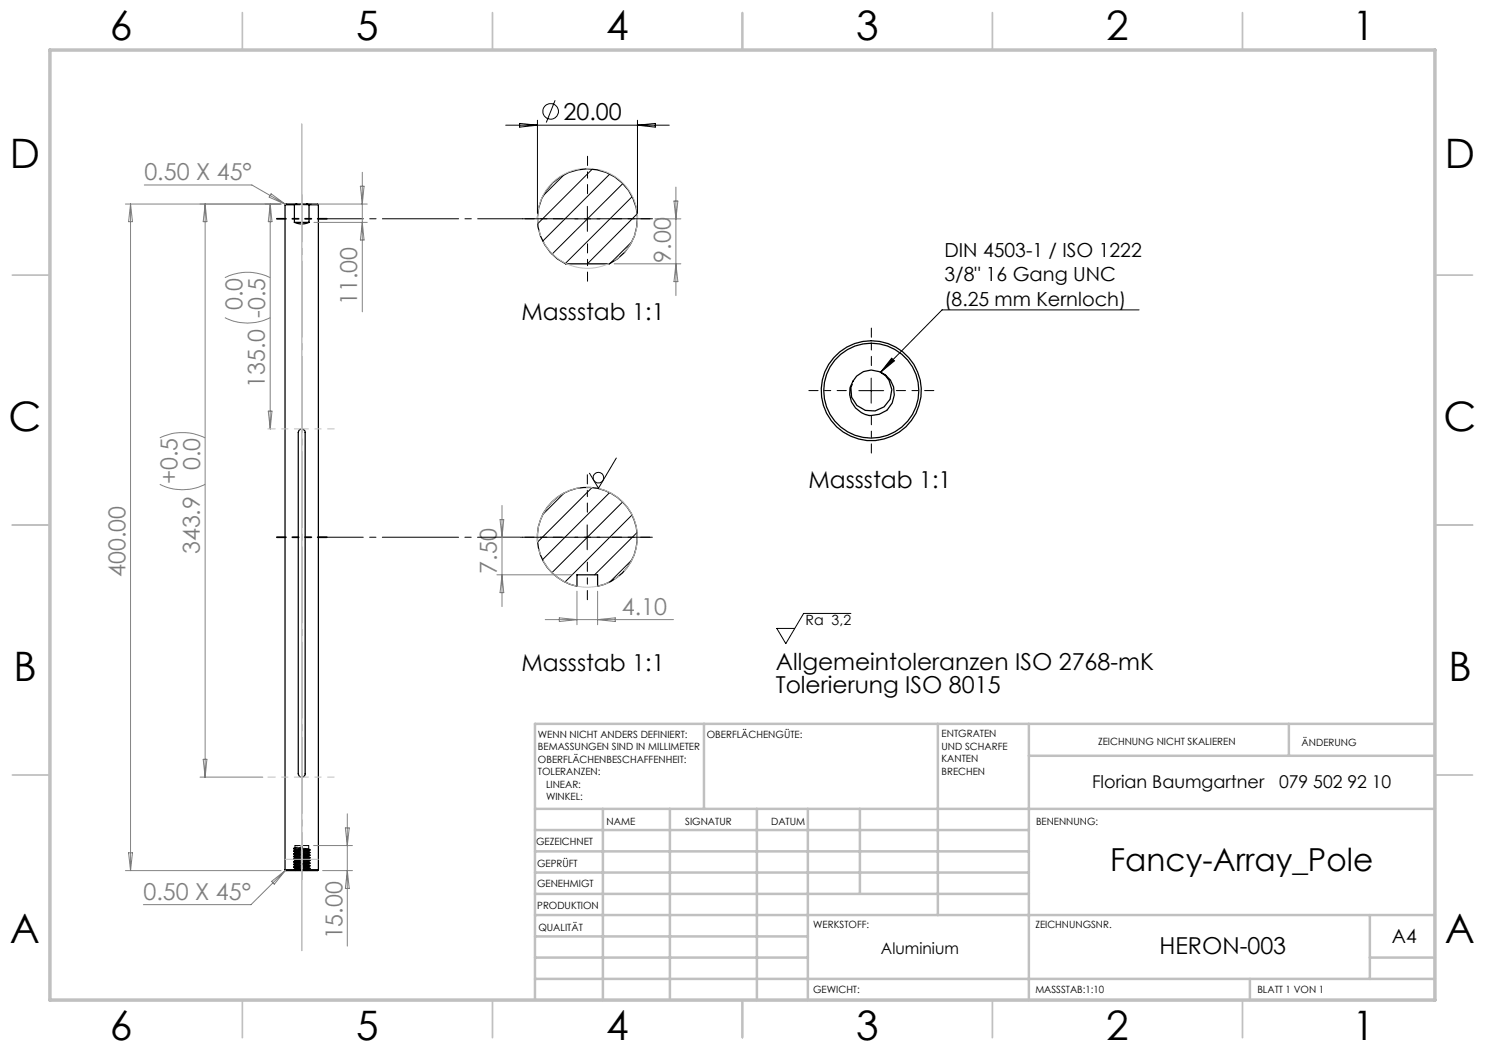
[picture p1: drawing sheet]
<svg xmlns="http://www.w3.org/2000/svg" width="297mm" height="210mm" viewBox="0 0 297 210" stroke-linecap="round" stroke-linejoin="round" font-family="sans-serif">
<g fill="none" stroke="#000" stroke-width=".25">
<path d="M110.5 36.6a10 10 0 0 1 15.2 1.4 10 10 0 0 1-3.9 14.8h-8.7a10 10 0 0 1-2.6-16.2zM57 40.9h1.9M57 40.9v133M58.9 44.5l1.5 .3 1.4-.3M58.9 40.9v3.6M58.9 44.5h2.9M59.3 40.8h-2.1l-.2 .1M59.3 40.8l-.4 .1M59.3 40.8h2M61.3 40.8h2.2l.2 .1M61.3 40.8l.5 .1M61.8 40.9h1.9"/>
<path d="M61.8 40.9v3.6M63.7 40.9v133M171.3 75.2a4.5 4.5 0 0 1 7.5 2.8 4.5 4.5 0 0 1-6.5 4.5 4.6 4.6 0 0 1-1-7.3zM176.1 74.5a4.1 4.1 0 0 1 2 5.1 4.1 4.1 0 0 1-4.9 2.5 4.1 4.1 0 0 1-3-4.6l.2-.6M59.9 86a.69 .69 0 0 1 .7-.1 .69 .69 0 0 1 .4 .6v68.3a.69 .69 0 0 1-.7 .6 .69 .69 0 0 1-.6-.6v-68.3zM110.4 100.4a10 10 0 0 1 15.9 2.3 10 10 0 0 1-6.8 14.6v-2.3h-4.1v2.3a10 10 0 0 1-5-16.9zM57 173.9h6.7M57 173.9l.2 .2h6.3l.2-.2"/>
<circle cx="174.3" cy="78.1" r="9.5"/>
<circle cx="174.3" cy="78.1" r="10"/>
</g>
<path d="M58.9 40.9h2.9" fill="none" stroke="#000" stroke-width=".2" stroke-dasharray="1.3 .6" stroke-dashoffset=".1"/>
<path d="M59 169.5l1.5-.1M60.2 174.1l-1.5-.1" fill="none" stroke="#000" stroke-width=".2" stroke-dasharray="1.3 .6" stroke-dashoffset=".8"/>
<g fill="none" stroke="#000" stroke-width=".2" stroke-dasharray="1.3 .6" stroke-dashoffset="-.1">
<path d="M58.7 172.4l3.3-.3M58.7 170.3l3.3-.3M58.7 170.7l3.3-.2M58.7 171.9l3.3-.3M58.7 172.9l3.3-.2M58.7 173.4l3.3-.3M58.7 174l3.3-.3M58.7 170.8l3.3-.2M58.7 170.2l3.3-.3M58.7 171.3l3.3-.2M58.7 173.5l3.3-.3M58.7 171.3l3.3-.3"/>
<path d="M58.7 172.9l3.3-.3M58.7 171.8l3.3-.3M58.7 173.9l3.3-.2M58.7 172.3l3.3-.2M62 169.9l-3.3-.2M62 172l-3.3-.2M62 171.6l-3.3-.3M62 171.5l-3.3-.2M62 173.7l-3.3-.2M62 173.6l-3.3-.2M62 171l-3.3-.2M62 171.1l-3.3-.3"/>
<path d="M62 173.1l-3.3-.2M62 173.2l-3.3-.3M62 170.5l-3.3-.2M62 170l-3.2-.2M62 172.7l-3.3-.3"/>
</g>
<g fill="none" stroke="#000" stroke-width=".2" stroke-dasharray="1.3 .6">
<path d="M58.7 173.4v.1M58.7 172.9h.1M58.7 172.3v.1M58.7 171.8v.1M58.7 171.3h.1M58.7 170.7v.1M58.7 170.2v.1M58.7 169.7v.1M58.7 171.3l.3 .2M58.7 172.4l.3 .2M58.7 170.3l.3 .2M58.7 170.2h.1"/>
<path d="M58.7 174l.2 .1M58.7 173.5l.3 .1M58.7 172.9l.3 .2M58.7 169.8l.3 .1M58.7 171.9l.3 .1M58.7 170.8l.3 .2M58.7 171.9h.1M59 173.6v.2M59 173.1v.1M59 172.6v.1M59 172v.2M59 171.5v.1"/>
<path d="M59 171v.1M59 170.4v.2M59 169.9v.1M59 169.1v.4M59 170.6l-.3 .1M59 171.1l-.3 .2M59 170l-.3 .2M59 169.5l-.3 .2M59 171.6l-.3 .2M59 172.2l-.3 .1M59 172.7l-.3 .2M59 173.2l-.3 .2"/>
<path d="M59 173.7l-.3 .2M60.5 169.4v.1M60.5 169.8v-.4M60.5 169.5v.1M60.5 169.6v.2M61.7 173.9l.3-.2M61.7 172.8l.3-.1M61.7 170.2l.3-.2M61.7 171.2l.3-.1M61.7 171.8l.3-.2M61.7 172.3l.3-.2M61.7 173.4l.3-.2"/>
<path d="M61.7 170.7l.3-.1M61.7 170.3v-.1M61.7 170.8v-.1M61.7 171.4v-.2M61.7 171.9v-.1M61.7 172.4v-.1M61.7 173v-.2M61.7 173.5v-.1M61.7 174v-.1M61.9 174.1l-.2-.1M62 170.5l-3.3-.3M62 172.6l-3.2-.2"/>
<path d="M62 172.1l-3.2-.2M62 169.9l-.3-.1M62 170.5l-.3-.2M62 171l-.3-.2M62 171.5l-.3-.1M62 172.1l-.3-.2M62 172.6l-.3-.2M62 173.1l-.3-.1M62 173.6l-.3-.1M62 170v-.1M62 170.5h.1M62 171.1v-.1"/>
<path d="M62 171.6v-.1M62 172.1h.1M62 172.7v-.1M62 173.2v-.1M62 173.7h.1"/>
</g>
<path d="M58.7 169.7l1.8-.2M58.7 169.8l1.8-.2" fill="none" stroke="#000" stroke-width=".2" stroke-dasharray="1.3 .6" stroke-dashoffset=".9"/>
<g fill="none" stroke="#000" stroke-width=".2" stroke-dasharray="1.3 .6" stroke-dashoffset=".2">
<path d="M59 171.5l2.7-.3M59 170.4l2.7-.2M59 172l2.7-.2M59 172.6l2.7-.3M59 173.6l2.7-.2M59 171l2.7-.3M59 170l2.7-.2M59 171.1l2.7-.3M59 170.6l2.7-.3M59 173.8l2.7-.3M59 173.2l2.7-.2M59 172.7l2.7-.3"/>
<path d="M59 172.2l2.7-.3M59 171.6l2.7-.2M61.4 174.1l-2.7-.2M61.7 172.3l-2.7-.3M61.7 171.2l-2.7-.2M61.7 171.8l-2.7-.3M61.7 173.9l-2.7-.3M61.7 173.4l-2.7-.3M61.7 170.7l-2.7-.2M61.7 169.1h-2.7"/>
</g>
<path d="M59.1 174.1l2.6-.2M61.6 174l-2.5-.2M61.6 173.5l-2.5-.2M61.6 172.9l-2.5-.2M61.6 172.4l-2.5-.2M61.6 171.9l-2.5-.2M61.6 171.3l-2.5-.2M61.6 170.8l-2.5-.2M61.6 170.3l-2.5-.2M61.6 169.7l-2.5-.2M61.7 169.8v-.7" fill="none" stroke="#000" stroke-width=".2" stroke-dasharray="1.3 .6" stroke-dashoffset=".3"/>
<path d="M59 173.1l2.7-.3-2.7-.2" fill="none" stroke="#000" stroke-width=".2" stroke-dasharray="1.3 .6" stroke-dashoffset=".7"/>
<path d="M61 174.1l.7-.1M61.7 170.2l-2.7-.3 1.5-.1" fill="none" stroke="#000" stroke-width=".2" stroke-dasharray="1.3 .6" stroke-dashoffset=".4"/>
<g fill="none" stroke="#000" stroke-width=".2">
<path d="M101.1 25h32.7M103.9 24.7l3.6 .3-3.6 .4zM107.5 24.1v18.6M111 20.1l-1.7 4.4M112.9 34.9l-4.3 4.3M118.5 33.8l-11 11M122 34.8l-13.5 13.4M124.6 36.7l-14.2 14.1M126.4 39.3l-13.4 13.4M127.5 24.1v18.6M127.5 25l3.6-.3v.7zM115 43.8h5"/>
<path d="M117.5 41.3v5M126.4 48.4l-4.3 4.3M127.4 42.8l-9.9 10M171.8 78.1h4.9M174.2 75.6v5M178.3 71.6l.6 .6-2.8 2.3zM227.8 62h-39.4l-12.3 12.5M112.9 98.6l-4.4 4.3M118.4 97.5l-10.9 10.9M121.9 98.5l-13.4 13.4M123.3 91.6l-3.6 6-1.8-3M115 107.4h4.9"/>
<path d="M117.4 105v5M124.5 100.4l-14.1 14.1M126.3 112l-4.3 4.3M126.4 103l-13.4 13.4M127.4 106.5l-8.5 8.5M170.2 122.7h-9.5l-3.5 6-1.8-3h3.5"/>
<circle cx="110.1" cy="22.3" r="1.55"/>
<circle cx="119.7" cy="95.5" r="1.06"/>
</g>
<g fill="none" stroke="#808080" stroke-width=".2">
<path d="M28.9 37h21.5l6.7 3.9M54.2 38.8l2.9 2.1-3.3-1.5zM72.1 37.2h.7l-.3 3.6zM72.5 34.5v27.9M135.2 37.4v21.7M25.1 40.8h31.1M26.1 40.8l.4 3.5h-.8zM26.1 40.8v133.3M41 40.8v114.6M41 40.8l.4 3.5h-.8zM45 55.5a10.2 10.2 0 0 1 9 0M54 40.8l.4 3.5h-.7z"/>
<path d="M54 40.8v45M62.4 40.8h11M62.8 44.5h10.6M72.5 44.5l.3 3.5h-.7zM122.8 52.8h13.4M131 43.8h5.2M134.8 40.2h.8l-.4 3.6zM135.2 52.8l.4 3.5h-.8zM45 63.5a9.9 9.9 0 0 0 9 0M32 96.9a9.9 9.9 0 0 0 9 0M32 87.6a10.2 10.2 0 0 1 9 0M53.7 82.2h.7l-.4 3.6z"/>
<path d="M99.4 115h15M99.4 107.4h4.6M100 103.9h.8l-.4 3.5zM100.4 101.1v20.2M100.4 115l.4 3.5h-.8zM115.4 118.2v6.7M119.5 118.2v6.7M109 123.9h25.7M111.9 123.6l3.5 .3-3.5 .4zM119.5 123.9l3.5-.3v.7zM40 155.4h12.6M40.6 151.9h.8l-.4 3.5z"/>
<path d="M25.1 174.1h31.1M25.7 170.6h.8l-.4 3.5zM54.3 176.3l2.8-2.2-2.2 2.7zM57.1 174.1l-6.9 6.8h-21.5M62.7 169.1h7.8M64.5 174.1h6M69.1 165.6h.8l-.4 3.5zM69.5 162.8v26.4M69.5 174.1l.4 3.6h-.8z"/>
</g>
<path d="M127.1 40.7a10 10 0 0 0-16.7-4.1 10 10 0 0 0 4.3 16.7 10 10 0 0 0 12.6-11.7l-.2-.9M127 104.5a10 10 0 0 0-16.6-4.1 10 10 0 0 0 4.2 16.6 10 10 0 0 0 12.7-11.6l-.3-.9" fill="none" stroke="#c0c0c0" stroke-width=".2" stroke-dasharray="15.2 1.3 1.3 1.3" stroke-dashoffset="4.8" stroke-linecap="butt"/>
<path d="M117.5 38.8v-7.5M112.5 43.8h-7.5M117.5 48.8v7.5M122.5 43.8h7.5M169.3 78.1h-7.5M174.3 73.1v-7.5M179.3 78.1h7.5M174.3 83.1v7.5M112.5 107.4h-7.5M117.5 102.4v-7.5M117.5 112.4v7.5M122.5 107.4h7.5" fill="none" stroke="#000" stroke-width=".2" stroke-dasharray="15.2 1.3 1.3 1.3" stroke-dashoffset="13.4"/>
<path d="M104.5 43.8h26M104.5 107.4h26" fill="none" stroke="#000" stroke-width=".2" stroke-dasharray="15.2 1.3 1.3 1.3" stroke-dashoffset="4.1"/>
<path d="M63.7 43.8h40.8M63.7 107.4h40.8" fill="none" stroke="#000" stroke-width=".2" stroke-dasharray="15.2 1.3 1.3 1.3" stroke-dashoffset="6.3"/>
<path d="M60.4 175.9v-137" fill="none" stroke="#000" stroke-width=".2" stroke-dasharray="15.2 1.3 1.3 1.3" stroke-dashoffset="5.8"/>
<path d="M55.4 43.8h10M55.4 107.4h10" fill="none" stroke="#000" stroke-width=".35" stroke-dasharray="6.3 1.3 1.3 1.3 1.3 1.3" stroke-dashoffset="4.5"/>
<path d="M60.4 85.8h-6.8M60.4 155.4h-6.8" fill="none" stroke="#c0c0c0" stroke-width=".2" stroke-dasharray="15.2 1.3 1.3 1.3" stroke-dashoffset="13.7"/>
<path d="M60.4 85.8h6.4M60.4 155.4h6.4" fill="none" stroke="#c0c0c0" stroke-width=".2" stroke-dasharray="15.2 1.3 1.3 1.3" stroke-dashoffset="13.9"/>
<path d="M60.4 24.8v165.3M57 171.9h6.7" fill="none" stroke="#c0c0c0" stroke-width=".2"/>
<g fill="none" stroke="#c0c0c0" stroke-width=".35">
<path d="M48.5 2.5v7.5M98.5 2.5v7.5M148.5 2.5v7.5M198.5 2.5v7.5M248.5 2.5v7.5M2.5 55h7.5M287 55h7.5M2.5 105h7.5M287 105h7.5M2.5 155h7.5M287 155h7.5M48.5 200v7.5"/>
<path d="M98.5 200v7.5M148.5 200v7.5M198.5 200v7.5M248.5 200v7.5"/>
</g>
<g fill="none" stroke="#c0c0c0" stroke-width=".5">
<path d="M140.8 144.8v17M187.6 144.8v38.2M205.8 144.8v55.2M205.8 151.2h81.2M257.8 144.8v6.4M287 144.8h-180v55.2M107 161.8h180M107 178.8h98.8M107 174.5h98.8M107 170.3h98.8M107 166h98.8M120.6 161.8v38.2"/>
<path d="M134 161.8v38.2M151.4 161.8v38.2M161.6 161.8v38.2M172 161.8v17M107 195.8h180M107 191.5h54.6M107 187.3h54.6M107 183h180M250 195.8v4.2M274 191.5h13M274 183v12.8"/>
</g>
<path d="M10 10h277v190h-277z" fill="none" stroke="#c0c0c0" stroke-width=".7"/>
<path d="M178.3 71.6l.6 .6-2.8 2.3z" fill="#000"/>
<g font-size="8.1">
<text x="22" y="8">6</text>
<text x="71.2" y="8">5</text>
<text x="121.2" y="8">4</text>
<text x="171.3" y="8">3</text>
<text x="221.3" y="8">2</text>
<text x="270.5" y="8">1</text>
<text x="2" y="33.6">D</text>
<text x="289" y="33.6">D</text>
<text x="1.7" y="86.1">C</text>
<text x="288.7" y="86.1">C</text>
<text x="2.7" y="136.1">B</text>
<text x="289.7" y="136.1">B</text>
<text x="2" y="188.6">A</text>
<text x="289" y="188.6">A</text>
<text x="22" y="208">6</text>
<text x="71.2" y="208">5</text>
<text x="121.2" y="208">4</text>
<text x="171.3" y="208">3</text>
<text x="221.3" y="208">2</text>
<text x="270.5" y="208">1</text>
</g>
<text font-size="6.3" x="222" y="174.2">Fancy-Array_Pole</text>
<g font-size="4.7">
<text x="112.7" y="24">20.00</text>
<text x="104.3" y="64">Massstab 1:1</text>
<text x="161.7" y="97.6">Massstab 1:1</text>
<text x="104.3" y="134.2">Massstab 1:1</text>
<text x="155.2" y="134.1">Allgemeintoleranzen ISO 2768-mK</text>
<text x="155.2" y="138.6">Tolerierung ISO 8015</text>
<text x="231.9" y="190.9">HERON-003</text>
</g>
<g font-size="4.7" fill="#808080">
<text x="28.9" y="36">0.50 X 45°</text>
<text x="134.2" y="52.5" transform="rotate(-90 134.2 52.5)">9.00</text>
<text x="48.5" y="62" transform="rotate(-90 48.5 62)">0.0</text>
<text x="71.4" y="61" transform="rotate(-90 71.4 61)">11.00</text>
<text x="53" y="77.5" transform="rotate(-90 53 77.5)">135.0 -0.5</text>
<text x="40" y="94" transform="rotate(-90 40 94)">0.0</text>
<text x="35.5" y="96.9" transform="rotate(-90 35.5 96.9)">+0.5</text>
<text x="40" y="110.9" transform="rotate(-90 40 110.9)">343.9</text>
<text x="25.1" y="115.4" transform="rotate(-90 25.1 115.4)">400.00</text>
<text x="99.4" y="114.7" transform="rotate(-90 99.4 114.7)">7.50</text>
<text x="124.4" y="122.9">4.10</text>
<text x="28.7" y="179.9">0.50 X 45°</text>
<text x="68.5" y="187.9" transform="rotate(-90 68.5 187.9)">15.00</text>
</g>
<g font-size="3.9">
<text x="188.9" y="51.4">DIN 4503-1 / ISO 1222</text>
<text x="188.9" y="56.2">3/8&quot; 16 Gang UNC</text>
<text x="188.9" y="61.1">(8.25 mm Kernloch)</text>
<text x="278.4" y="188.6">A4</text>
</g>
<g font-size="3.5">
<text x="218.4" y="157.5">Florian Baumgartner</text>
<text x="255.8" y="157.5">079 502 92 10</text>
</g>
<text font-size="3.2" x="176.2" y="190.9">Aluminium</text>
<text font-size="2.8" x="161.1" y="125.1">Ra 3,2</text>
<g font-size="2">
<text x="107.6" y="147.6">WENN NICHT ANDERS DEFINIERT:</text>
<text x="141.4" y="147.6">OBERFLÄCHENGÜTE:</text>
<text x="188.3" y="147.5">ENTGRATEN</text>
<text x="188.3" y="150">UND SCHARFE</text>
<text x="219.6" y="149">ZEICHNUNG NICHT SKALIEREN</text>
<text x="260.3" y="149.2">ÄNDERUNG</text>
<text x="107.6" y="150.1">BEMASSUNGEN SIND IN MILLIMETER</text>
<text x="107.6" y="152.6">OBERFLÄCHENBESCHAFFENHEIT:</text>
<text x="107.6" y="155.1">TOLERANZEN:</text>
<text x="188.3" y="152.5">KANTEN</text>
<text x="188.3" y="155">BRECHEN</text>
<text x="109.2" y="157.6">LINEAR:</text>
<text x="109.2" y="160.1">WINKEL:</text>
<text x="121.3" y="165">NAME</text>
<text x="137" y="164.9">SIGNATUR</text>
<text x="154.2" y="164.9">DATUM</text>
<text x="207.2" y="164.9">BENENNUNG:</text>
<text x="107.2" y="169.1">GEZEICHNET</text>
<text x="107.4" y="173.3">GEPRÜFT</text>
<text x="107.4" y="177.4">GENEHMIGT</text>
<text x="107.5" y="181.8">PRODUKTION</text>
<text x="162.6" y="185.5">WERKSTOFF:</text>
<text x="207.1" y="185.5">ZEICHNUNGSNR.</text>
<text x="107.7" y="186.1">QUALITÄT</text>
<text x="162.6" y="198.5">GEWICHT:</text>
<text x="207.1" y="198.6">MASSSTAB:1:10</text>
<text x="251.5" y="198.6">BLATT 1 VON 1</text>
</g>
</svg>
